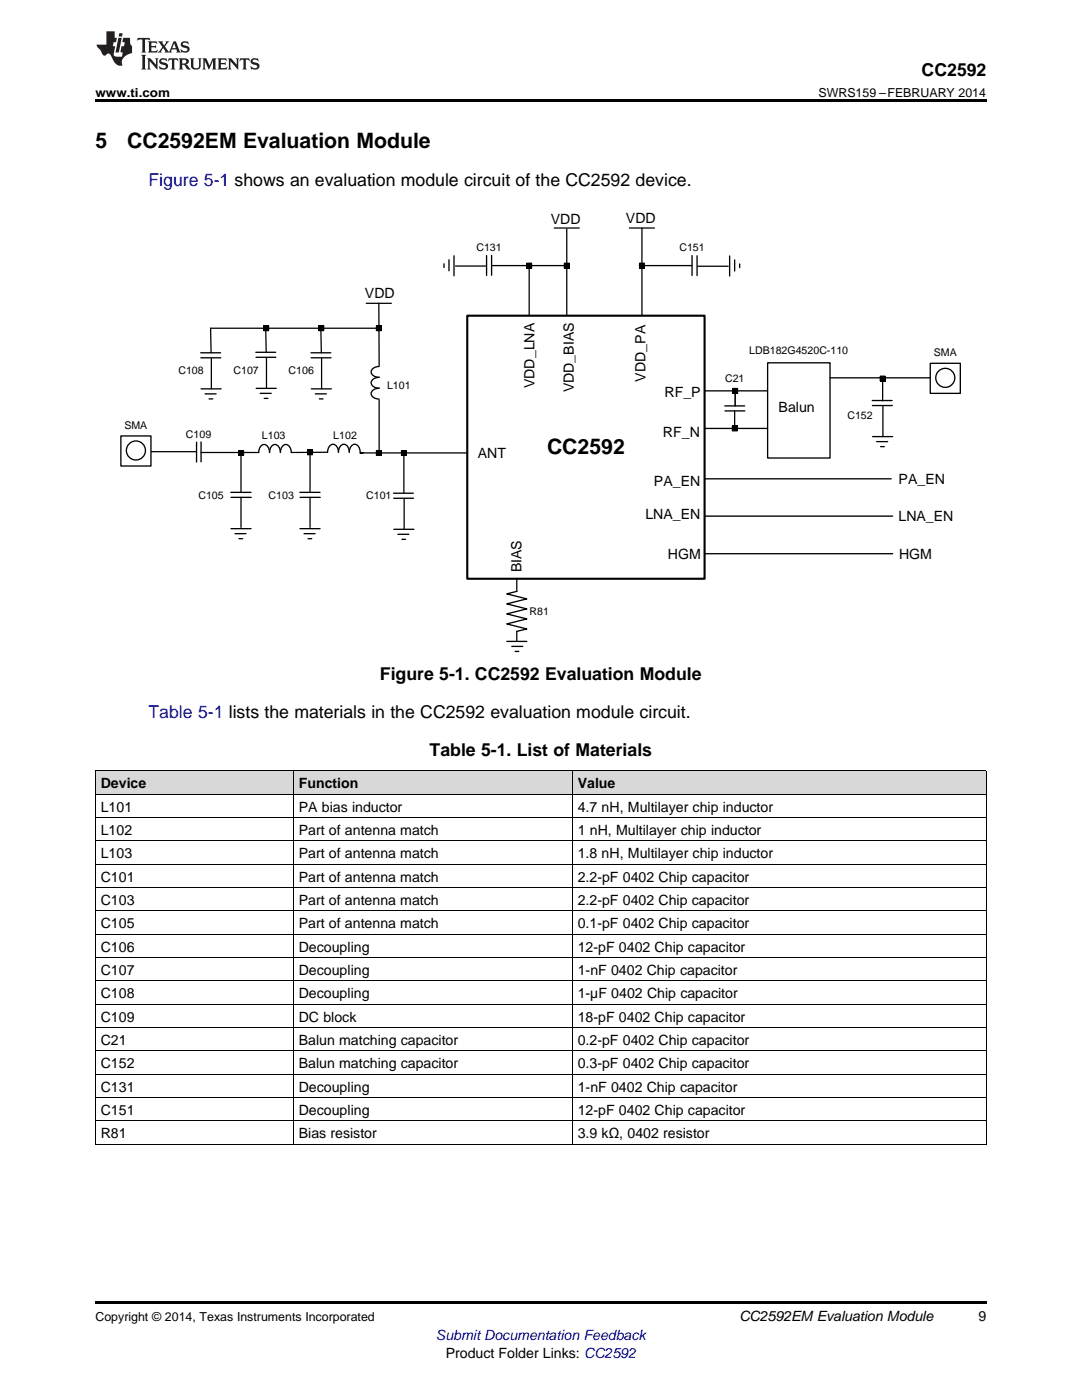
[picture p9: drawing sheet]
<svg xmlns="http://www.w3.org/2000/svg" width="216mm" height="279mm" viewBox="0 0 216 279" stroke-linecap="round" stroke-linejoin="round" font-family="sans-serif">
<g fill="#d8d8d8">
<path d="M19 153.9h39.6v4.7h-39.6z"/>
<path d="M58.6 153.9h55.6v4.7h-55.6z"/>
<path d="M114.2 153.9h82.6v4.7h-82.6z"/>
</g>
<path d="M19 228.4h.2zM114.1 228.4h.1zM196.7 228.4h.1zM19 259.7h177.8v.5h-177.8z" fill="#000"/>
<g fill="none" stroke="#000" stroke-width=".2">
<path d="M19 158.5h177.8M19 153.9h177.8M19.1 153.9v74.5M58.5 153.9v74.5M114.2 153.9v74.5M196.8 153.9v74.5M19 177.1h177.8M19 172.5h177.8M19 167.8h177.8M19 163.2h177.8M19 195.8h177.8M19 191.1h177.8"/>
<path d="M19 186.5h177.8M19 181.8h177.8M19 219.1h177.8M19 214.4h177.8M19 209.7h177.8M19 205.1h177.8M19 200.4h177.8M19 228.4h177.8M19 223.7h177.8"/>
</g>
<path d="M93.2 63h47.4v52.5h-47.4z" fill-rule="evenodd" fill="#fff"/>
<path d="M93.2 63h47.4v52.5h-47.4z" fill="none" stroke="#000" stroke-width=".42"/>
<g fill="none" stroke="#000" stroke-width=".25">
<path d="M90.9 53.1h6M105.6 53v10M110.6 45.5h5M113.1 45.7v17.3M125.6 45.5h5M128.1 45.5v17.5M139.3 53.1h6M64.2 71.6v6M73.1 60.5h5M75.6 60.5l.1 12.5M75.7 79.8v10.6M30.1 90.1h9"/>
<path d="M61.8 90.3l.1 8M61.9 99.3v6M65.4 90.3h-7.3M72.4 90.4h-.5h21.2M80.6 90.4v8M80.6 99.6v6M103.1 115.5v2.5"/>
</g>
<g fill="none" stroke="#000" stroke-width=".26">
<path d="M88.6 52.6v.8M89.6 51.8v2.2M90.6 51v4M97.1 51v4M98.1 53h15M98.1 51v3.9M128.1 53h10M138.1 51v4M139.1 51v4M145.6 51.1v4M146.6 51.9v2.2M147.6 52.7v.7"/>
<path d="M62 70.4h4M62.1 71.4h3.9M62.1 77.6h4M62.9 78.6h2.2M63.7 79.6h.8M75.7 73.1a1.23 1.23 0 0 0-1.6 1.5 1.67 1.67 0 0 0 1.6 .7 1.23 1.23 0 0 0-1.6 1.4 1.67 1.67 0 0 0 1.6 .8 1.23 1.23 0 0 0-1.6 1.4 1.67 1.67 0 0 0 1.6 .7M140.6 78h12.6M39.2 88.2v4M40.1 88.2v4M59.8 98.3h4.1M59.9 99.3h4M65.4 90.3a1.23 1.23 0 0 1 1.4-1.6 1.68 1.68 0 0 1 .7 1.6 1.23 1.23 0 0 1 1.5-1.6 1.68 1.68 0 0 1 .7 1.6 1.23 1.23 0 0 1 1.4-1.6 1.68 1.68 0 0 1 .8 1.6"/>
<path d="M78.5 98.4h4M78.6 99.4h3.9M140.6 95.6h37.2M140.6 85.5h12.6M59.9 105.5h4M60.7 106.5h2.2M61.5 107.5h.7M78.6 105.6h4M79.4 106.6h2.2M80.2 107.6h.7M140.6 103h37.5M140.6 110.5h37.5"/>
</g>
<g fill="#000">
<path d="M105.1 52.5h1v1h-1z" fill-rule="evenodd"/>
<path d="M112.6 52.5h1v1h-1z" fill-rule="evenodd"/>
<path d="M127.6 52.5h1v1h-1z" fill-rule="evenodd"/>
<path d="M75.1 65h1v1h-1z" fill-rule="evenodd"/>
<path d="M47.6 89.9h1v1h-1z" fill-rule="evenodd"/>
<path d="M61.4 89.8h1v1h-1z" fill-rule="evenodd"/>
<path d="M75.1 89.9h1v1h-1z" fill-rule="evenodd"/>
<path d="M80.1 89.9h1v1h-1z" fill-rule="evenodd"/>
</g>
<path d="M105.1 52.5h1v1h-1zM112.6 52.5h1v1h-1zM127.6 52.5h1v1h-1zM75.1 65h1v1h-1zM47.6 89.9h1v1h-1zM61.4 89.8h1v1h-1zM75.1 89.9h1v1h-1zM80.1 89.9h1v1h-1z" fill="none" stroke="#000" stroke-width=".2"/>
<path d="M153.2 72.4h12.4v19h-12.4z" fill-rule="evenodd" fill="#fff"/>
<path d="M153.2 72.4h12.4v19h-12.4zM165.6 75.4h20" fill="none" stroke="#000" stroke-width=".26"/>
<path d="M185.6 72.5h6v6h-6z" fill-rule="evenodd" fill="#fff"/>
<path d="M185.6 72.5h6v6h-6z" fill="none" stroke="#000" stroke-width=".26"/>
<circle cx="188.6" cy="75.4" r="1.9" fill="#fff"/>
<circle cx="188.6" cy="75.4" r="1.9" fill="none" stroke="#000" stroke-width=".26"/>
<path d="M24.1 87h6v6h-6z" fill-rule="evenodd" fill="#fff"/>
<path d="M24.1 87h6v6h-6z" fill="none" stroke="#000" stroke-width=".26"/>
<circle cx="27.1" cy="89.9" r="1.9" fill="#fff"/>
<g fill="none" stroke="#000" stroke-width=".26">
<path d="M40 70.4h4M40.1 71.4h3.9M40.1 77.6h4M40.9 78.6h2.2M41.7 79.6h.8M51 70.3h4M51.1 71.3h3.9M51.1 77.5h4M51.9 78.5h2.2M52.7 79.5h.8M174 79.9h4M46.1 98.3h4"/>
<path d="M46.1 99.3h4M51.6 90.3a1.23 1.23 0 0 1 1.4-1.5 1.67 1.67 0 0 1 .8 1.5 1.23 1.23 0 0 1 1.4-1.5 1.67 1.67 0 0 1 .8 1.5 1.23 1.23 0 0 1 1.4-1.5 1.67 1.67 0 0 1 .7 1.5M144.6 81h4M144.7 82h3.9M174.1 80.9h3.9M174.1 87.1h4M174.9 88.1h2.2M175.7 89.1h.8M46.1 105.5h4M46.9 106.5h2.2M47.7 107.5h.7M103.2 118l-2.1 .5 4 1-4 1 4 1-4 1 4 1-4 1 4 1-2 .5"/>
<path d="M101.1 128h4M102.1 129h2.2M102.8 130h.7"/>
<circle cx="27.1" cy="89.9" r="1.9"/>
</g>
<g fill="none" stroke="#000" stroke-width=".25">
<path d="M42.2 71.6v6M53 65.4l.1 4.9M53.2 71.5v6M64 65.5l.1 4.9M75.6 65.5h-33.6l.1 4.9M146.7 77.9v3.1M176.1 75.4v4.6M40.1 90.3h11.5M48 90.3l.1 8M48.1 99.3v6M146.6 82v3.5M176.2 81.1v6"/>
<path d="M103.1 126v2"/>
</g>
<g fill="#000">
<path d="M52.6 65h1v1h-1z" fill-rule="evenodd"/>
<path d="M63.6 65h1v1h-1z" fill-rule="evenodd"/>
<path d="M146.2 77.5h1v1h-1z" fill-rule="evenodd"/>
<path d="M175.6 75h1v1h-1z" fill-rule="evenodd"/>
<path d="M146.1 85h1v1h-1z" fill-rule="evenodd"/>
</g>
<path d="M52.6 65h1v1h-1zM63.6 65h1v1h-1zM146.2 77.5h1v1h-1zM146.7 78.5v2.5M175.6 75h1v1h-1zM146.1 85h1v1h-1z" fill="none" stroke="#000" stroke-width=".2"/>
<path d="M19 19.9h177.8v.5h-177.8z" fill="#000"/>
<g fill="#231f20">
<path d="M27.5 7.6l-.1 .5 .4-.2h.6v.1v2.1l-.2 .4h1l-.3-.4v-2.1l.1-.1h.5l.5 .2-.2-.5zM29.5 8.3l.2 .3v1.5l-.2 .4h1.8l.2-.6a1.04 1.04 0 0 1-1.3 .2v-.7h.6l.3 .2v-.6l-.3 .2h-.6v-.6l.8-.1 .4 .3-.2-.5zM31.5 8.3l.9 1.1-.9 1.1h.8l-.2-.2 .5-.7 .4 .7-.2 .2h1.5l-.1-.2 .1-.4h.9l.1 .4-.2 .2h1l-.3-.3-.7-1.9h-.5l-.9 2-.8-1 .9-1h-.8l.1 .3-.3 .5-.4-.6 .2-.2zM34.7 8.6l.4 1h-.7zM36.3 8.4a.63 .63 0 0 0-.2 .7 .63 .63 0 0 0 .6 .4l.6 .2 .1 .2a.75 .75 0 0 1-.7 .4 .75 .75 0 0 1-.6-.5l.1 .7 .1-.1a1.11 1.11 0 0 0 1.5-.6 1.13 1.13 0 0 0-1.2-.8l-.1-.4a1.04 1.04 0 0 1 1.2 .2l-.2-.5-.1 .1-.5-.2zM28.2 10.9l.2 .4v2.2l-.2 .4h1l-.3-.4v-2.2l.3-.4zM29.3 11.6l.3 .4v1.5l-.3 .4h.8l-.2-.4v-1.3l1.5 1.7v-1.9l.2-.4h-.7l.2 .4v.9l-1.1-1.3zM32 11.8a.62 .62 0 0 0-.2 .7 .62 .62 0 0 0 .6 .4l.6 .1 .1 .3a.76 .76 0 0 1-.7 .3 .76 .76 0 0 1-.6-.4l.1 .7 .1-.1a1.11 1.11 0 0 0 1.5-.6 1.13 1.13 0 0 0-1.2-.8l-.1-.4a1.04 1.04 0 0 1 1.2 .2l-.2-.6-.1 .1-.5-.1zM33.7 11.6l-.2 .6a.61 .61 0 0 1 .8-.3v1.6l-.2 .4h.9l-.2-.4v-1.6a.63 .63 0 0 1 .8 .3l-.2-.6zM35.6 11.6l.3 .4v1.5l-.3 .4h1l-.2-.2v-.8l.5 .2a.76 .76 0 0 0 1.2 .7l-1-1a.58 .58 0 0 0 .6-.5 .58 .58 0 0 0-.5-.6zM36.4 11.9h.1a.45 .45 0 0 1 .5 .1 .45 .45 0 0 1 .1 .5l-.7 .2zM37.9 11.6l.2 .2a2.17 2.17 0 0 0 .3 1.9 .99 .99 0 0 0 1.6-.6v-1.1l.2-.4h-.7l.2 .2a1.92 1.92 0 0 1-.2 1.8 .6 .6 0 0 1-.9-.5v-1.1l.2-.4zM40.4 11.6l.2 .4v1.5l-.2 .4h.7l-.2-.4v-1.4l.8 1.8 .8-1.8v1.4l-.2 .4h.9l-.2-.4v-1.5l.2-.4h-.8l-.6 1.5-.6-1.5zM43.4 11.6l.2 .4v1.5l-.2 .4h1.8l.2-.6a1.04 1.04 0 0 1-1.3 .1v-.6h.5l.4 .2v-.6l-.4 .2h-.5v-.7h.8l.3 .3-.1-.6zM45.5 11.6l.2 .4v1.5l-.2 .4h.7l-.2-.4v-1.3l1.5 1.7v-1.9l.2-.4h-.7l.2 .4v.9l-1.1-1.3zM47.9 11.6l-.1 .6a.61 .61 0 0 1 .8-.3v1.6l-.3 .4h1l-.3-.4 .1-1.6a.63 .63 0 0 1 .7 .3l-.1-.6zM50.2 11.8a.62 .62 0 0 0-.2 .7 .62 .62 0 0 0 .6 .4l.6 .1 .2 .3a.76 .76 0 0 1-.8 .3 .76 .76 0 0 1-.6-.4l.1 .7 .2-.1a1.11 1.11 0 0 0 1.5-.6 1.13 1.13 0 0 0-1.3-.8l-.1-.4a1.04 1.04 0 0 1 1.2 .2l-.1-.6-.2 .1-.5-.1z"/>
<path d="M21.2 6.3v2.6h-1.9l.1 .4 .7 .9a.91 .91 0 0 0 1 .8 .56 .56 0 0 1 .5-.3 .56 .56 0 0 1 .5 .3l.4 .8a1.53 1.53 0 0 0 1.9 1.2 1.54 1.54 0 0 1 1-2.1l.9-.3v-1.4a1.52 1.52 0 0 1-.3-1.6h-1.4l-.2 .8h.5l-.2 .8h-.4l-.2 1v.2l.4 .1-.2 .8a1.93 1.93 0 0 1-1.6-.3l.3-1.8h-.5l.2-.8h.4l.2-.8h-.4v-1.3zM23.6 7.6l-.6 2.9h.7l.6-2.9zM23.8 6.6l-.1 .7h.6l.2-.7z"/>
</g>
<g font-size="4.2">
<text x="19" y="29.6">5</text>
<text x="25.4" y="29.6">CC2592EM Evaluation Module</text>
<text x="109.1" y="90.5">CC2592</text>
</g>
<g font-size="3.5">
<text x="183.9" y="15.2">CC2592</text>
<text x="75.8" y="135.8">Figure 5-1. CC2592 Evaluation Module</text>
<text x="85.7" y="151">Table 5-1. List of Materials</text>
</g>
<g font-size="3.5" fill="#00f">
<text x="29.6" y="37">Figure 5-1 shows an evaluation module circuit of the CC2592 device.</text>
<text x="29.6" y="143.2">Table 5-1 lists the materials in the CC2592 evaluation module circuit.</text>
</g>
<g font-size="2.8">
<text x="109.9" y="44.7">VDD</text>
<text x="124.9" y="44.5">VDD</text>
<text x="72.8" y="59.5">VDD</text>
<text x="106.6" y="77.5" transform="rotate(-90 106.6 77.5)">VDD_LNA</text>
<text x="128.8" y="76.2" transform="rotate(-90 128.8 76.2)">VDD_PA</text>
<text x="114.5" y="78.3" transform="rotate(-90 114.5 78.3)">VDD_BIAS</text>
<text x="132.6" y="79.2">RF_P</text>
<text x="155.4" y="82.3">Balun</text>
<text x="132.3" y="87.2">RF_N</text>
<text x="95.3" y="91.4">ANT</text>
<text x="130.5" y="96.9">PA_EN</text>
<text x="179.3" y="96.7">PA_EN</text>
<text x="128.8" y="103.6">LNA_EN</text>
<text x="179.3" y="104">LNA_EN</text>
<text x="133.3" y="111.5">HGM</text>
<text x="179.4" y="111.5">HGM</text>
<text x="104" y="114.3" transform="rotate(-90 104 114.3)">BIAS</text>
<text x="20.1" y="157.3">Device</text>
<text x="20.1" y="162">L101</text>
<text x="59.6" y="157.3">Function</text>
<text x="59.6" y="162">PA bias inductor</text>
<text x="115.3" y="157.3">Value</text>
<text x="115.3" y="162">4.7 nH, Multilayer chip inductor</text>
<text x="20.1" y="166.6">L102</text>
<text x="59.6" y="166.6">Part of antenna match</text>
<text x="115.3" y="166.6">1 nH, Multilayer chip inductor</text>
<text x="20.1" y="171.3">L103</text>
<text x="59.6" y="171.3">Part of antenna match</text>
<text x="115.3" y="171.3">1.8 nH, Multilayer chip inductor</text>
<text x="20.1" y="175.9">C101</text>
<text x="59.6" y="175.9">Part of antenna match</text>
<text x="115.3" y="175.9">2.2-pF 0402 Chip capacitor</text>
<text x="20.1" y="180.6">C103</text>
<text x="20.1" y="185.2">C105</text>
<text x="59.6" y="180.6">Part of antenna match</text>
<text x="59.6" y="185.2">Part of antenna match</text>
<text x="115.3" y="180.6">2.2-pF 0402 Chip capacitor</text>
<text x="115.3" y="185.2">0.1-pF 0402 Chip capacitor</text>
<text x="20.1" y="189.9">C106</text>
<text x="59.6" y="189.9">Decoupling</text>
<text x="115.3" y="189.9">12-pF 0402 Chip capacitor</text>
<text x="20.1" y="194.6">C107</text>
<text x="59.6" y="194.6">Decoupling</text>
<text x="115.3" y="194.6">1-nF 0402 Chip capacitor</text>
<text x="20.1" y="199.2">C108</text>
<text x="20.1" y="203.9">C109</text>
<text x="59.6" y="199.2">Decoupling</text>
<text x="59.6" y="203.9">DC block</text>
<text x="115.3" y="199.2">1-µF 0402 Chip capacitor</text>
<text x="115.3" y="203.9">18-pF 0402 Chip capacitor</text>
<text x="20.1" y="208.5">C21</text>
<text x="59.6" y="208.5">Balun matching capacitor</text>
<text x="115.3" y="208.5">0.2-pF 0402 Chip capacitor</text>
<text x="20.1" y="213.2">C152</text>
<text x="59.6" y="213.2">Balun matching capacitor</text>
<text x="115.3" y="213.2">0.3-pF 0402 Chip capacitor</text>
<text x="20.1" y="217.8">C131</text>
<text x="59.6" y="217.8">Decoupling</text>
<text x="115.3" y="217.8">1-nF 0402 Chip capacitor</text>
<text x="20.1" y="222.5">C151</text>
<text x="20.1" y="227.2">R81</text>
<text x="59.6" y="222.5">Decoupling</text>
<text x="59.6" y="227.2">Bias resistor</text>
<text x="115.3" y="222.5">12-pF 0402 Chip capacitor</text>
<text x="115.3" y="227.2">3.9 kΩ, 0402 resistor</text>
<text x="147.5" y="263.6">CC2592EM Evaluation Module</text>
<text x="195.3" y="263.6">9</text>
<text x="88.9" y="270.9">Product Folder Links: CC2592</text>
</g>
<text font-size="2.8" fill="#00f" x="87" y="267.4">Submit Documentation Feedback</text>
<g font-size="2.5">
<text x="19" y="19.3">www.ti.com</text>
<text x="163.3" y="19.3">SWRS159 –FEBRUARY 2014</text>
<text x="19" y="263.6">Copyright © 2014, Texas Instruments Incorporated</text>
</g>
<g font-size="2.1">
<text x="95.1" y="50.1">C131</text>
<text x="135.6" y="50.1">C151</text>
<text x="149.5" y="70.6">LDB182G4520C-110</text>
<text x="186.3" y="71.1">SMA</text>
<text x="35.6" y="74.6">C108</text>
<text x="46.6" y="74.5">C107</text>
<text x="57.6" y="74.6">C106</text>
<text x="77.2" y="77.6">L101</text>
<text x="144.7" y="76.1">C21</text>
<text x="169.1" y="83.6">C152</text>
<text x="24.8" y="85.6">SMA</text>
<text x="37.1" y="87.4">C109</text>
<text x="52.3" y="87.6">L103</text>
<text x="66.5" y="87.6">L102</text>
<text x="39.6" y="99.6">C105</text>
<text x="53.6" y="99.6">C103</text>
<text x="73.1" y="99.6">C101</text>
<text x="105.6" y="122.6">R81</text>
</g>
</svg>
